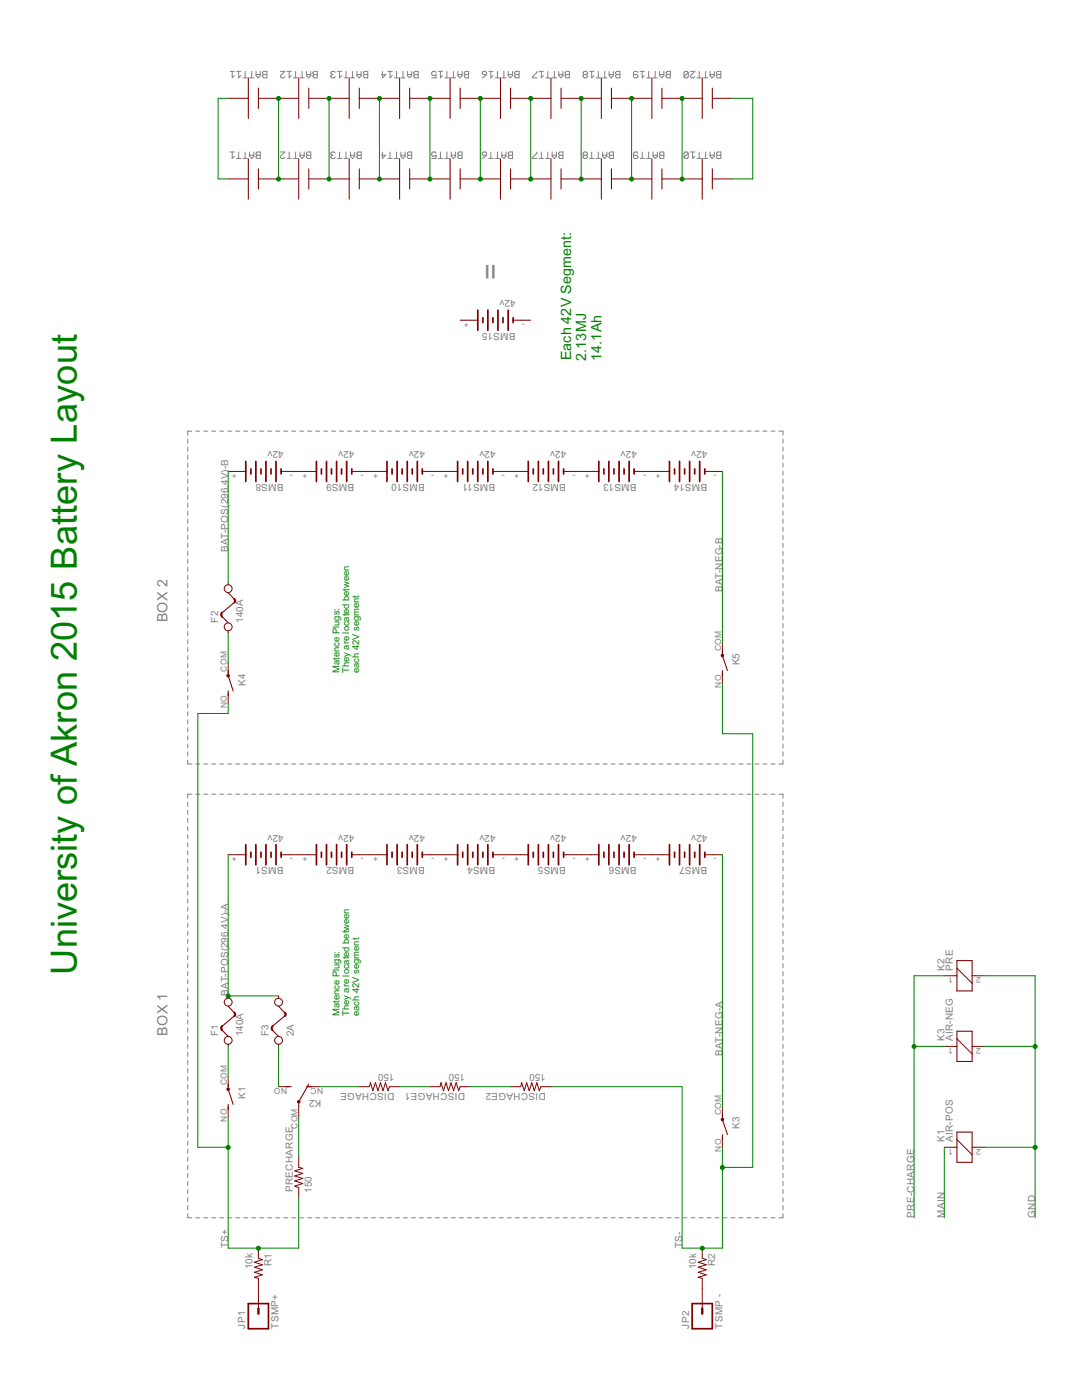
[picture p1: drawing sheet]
<svg xmlns="http://www.w3.org/2000/svg" width="216mm" height="279mm" viewBox="0 0 216 279" stroke-linecap="round" stroke-linejoin="round" font-family="sans-serif">
<g fill="none" stroke="#808080" stroke-width=".2">
<path d="M45.9 14.2h.9M46.3 14.2v1.3l.5-.4M47.2 14.2h.8M47.6 14.2v1.3l.4-.4M48.5 15.5h.9M48.9 14.2v1.3M49.8 15.5h.9M50.2 14.2v1.3M51.1 14.2v.9l.4 .4 .4-.4v-.9M51.1 14.9h.8M52.4 14.5l.2-.3h.7v1.3h-.7l-.2-.2 .2-.4zM52.6 14.9h.7"/>
<path d="M56 14.2h.8l-.8 .9 .2 .4h.4l.2-.2M57.3 14.2h.8M57.7 14.2v1.3l.4-.4M58.6 15.5h.8M59 14.2v1.3M59.9 15.5h.8M60.3 14.2v1.3M61.2 14.2v.9l.4 .4 .4-.4v-.9M61.2 14.9h.8M62.4 14.5l.3-.3h.6v1.3h-.6l-.3-.2v-.2l.3-.2-.3-.2zM62.7 14.9h.6M66.3 14.9l-.3 .2 .3 .4h.4l.2-.2"/>
<path d="M66.3 14.9h.2M66.9 14.5l-.2-.3h-.4l-.3 .3v.2l.3 .2M67.3 14.2h.9M67.8 14.2v1.3l.4-.4M68.6 15.5h.9M69 14.2v1.3M69.9 15.5h.9M70.4 14.2v1.3M71.2 14.2v.9l.4 .4 .5-.4v-.9M71.2 14.9h.9M72.5 14.5l.2-.3h.7v1.3h-.7l-.2-.2 .2-.4zM72.7 14.9h.7"/>
<path d="M76.3 14.2v1.3l.7-.6h-.9M77.4 14.2h.9M77.8 14.2v1.3l.5-.4M78.7 15.5h.8M79.1 14.2v1.3M80 15.5h.8M80.4 14.2v1.3M81.3 14.2v.9l.4 .4 .4-.4v-.9M81.3 14.9h.8M82.6 14.5l.2-.3h.6v1.3h-.6l-.2-.2v-.2l.2-.2-.2-.2zM82.8 14.9h.6M87 14.5l-.2-.3h-.4l-.3 .3v.4l.3 .2 .6-.2v.6h-.9"/>
<path d="M87.5 14.2h.8M87.9 14.2v1.3l.4-.4M88.8 15.5h.8M89.2 14.2v1.3M90 15.5h.9M90.5 14.2v1.3M91.4 14.2v.9l.4 .4 .4-.4v-.9M91.4 14.9h.8M92.6 14.5l.3-.3h.6v1.3h-.6l-.3-.2 .3-.4zM92.9 14.9h.6M96.2 14.5l.2-.3h.5l.2 .3v.4h-.7zM97.1 14.9l-.9 .6"/>
<path d="M97.5 14.2h.9M97.9 14.2v1.3l.5-.4M98.8 15.5h.9M99.3 14.2v1.3M100.1 15.5h.9M100.5 14.2v1.3M101.4 14.2v.9l.4 .4 .5-.4v-.9M101.4 14.9h.9M102.9 14.2h.7v1.3h-.7l-.2-.2 .2-.4-.2-.4zM102.9 14.9h.7M107.1 14.2v.3l-.8 .8v.2h.8M107.6 14.2h.8"/>
<path d="M108 14.2v1.3l.4-.4M108.9 15.5h.8M109.3 14.2v1.3M110.2 15.5h.8M110.6 14.2v1.3M111.5 14.2v.9l.4 .4 .4-.4v-.9M111.5 14.9h.8M112.8 14.5l.2-.3h.6v1.3h-.6l-.2-.2 .2-.4zM113 14.9h.6M116.6 14.9l-.2-.2 .2-.5h.4l.2 .3-.2 .4M116.6 14.9l-.2 .2 .2 .4h.4l.2-.2-.2-.4M116.6 14.9h.4"/>
<path d="M117.6 14.2h.9M118.1 14.2v1.3l.4-.4M118.9 15.5h.9M119.4 14.2v1.3M120.2 15.5h.9M120.7 14.2v1.3M121.5 14.2v.9l.5 .4 .4-.4v-.9M121.5 14.9h.9M122.8 14.5l.2-.3h.7v1.3h-.7l-.2-.2 .2-.4zM123 14.9h.7M127.3 14.5l-.2-.3h-.5l-.2 .3v.8l.2 .2h.5l.2-.4-.2-.2h-.7M127.7 14.2h.9"/>
<path d="M128.1 14.2v1.3l.5-.4M129 15.5h.9M129.4 14.2v1.3M130.3 15.5h.9M130.7 14.2v1.3M131.6 14.2v.9l.4 .4 .5-.4v-.9M131.6 14.9h.9M132.9 14.5l.2-.3h.7v1.3h-.7l-.2-.2 .2-.4zM133.1 14.9h.7M137.3 14.5v.8l-.2 .2h-.4l-.2-.2M137.3 14.5l-.2-.3h-.4l-.2 .3v.8M137.3 14.5l-.8 .8"/>
<path d="M137.8 14.2h.8l-.8 .9 .2 .4h.4l.2-.2M139.1 15.5h.8M139.5 14.2v1.3M140.4 15.5h.8M140.8 14.2v1.3M141.7 14.2v.9l.4 .4 .4-.4v-.9M141.7 14.9h.8M143 14.5l.2-.3h.6v1.3h-.6l-.2-.2 .2-.4zM143.2 14.9h.6M45.9 30.3h.9M46.3 30.3v1.3l.5-.4M47.2 31.6h.8"/>
<path d="M47.6 30.3v1.3M48.5 31.6h.9M48.9 30.3v1.3M49.8 31h.9M49.8 30.3v.9l.4 .4 .5-.4v-.9M51.3 30.3h.6v1.3h-.6l-.2-.2 .2-.4-.2-.4zM51.3 31h.6M56 30.3h.8l-.8 .9 .2 .4h.4l.2-.2M57.3 31.6h.8M57.7 30.3v1.3M58.6 31.6h.8M59 30.3v1.3"/>
<path d="M59.9 31h.8M59.9 30.3v.9l.4 .4 .4-.4v-.9M61.4 30.3h.6v1.3h-.6l-.2-.2 .2-.4-.2-.4zM61.4 31h.6M66.3 31l-.3 .2v.2l.3 .2h.4l.2-.2M66.3 31h.2M66.9 30.6l-.2-.3h-.4l-.3 .3v.2l.3 .2M67.3 31.6h.9M67.8 30.3v1.3M68.6 31.6h.9M69 30.3v1.3M69.9 31h.9"/>
<path d="M69.9 30.3v.9l.5 .4 .4-.4v-.9M71.4 30.3h.7v1.3h-.7l-.2-.2 .2-.4-.2-.4zM71.4 31h.7M76.3 30.3v1.3l.7-.6h-.9M77.4 31.6h.9M77.8 30.3v1.3M78.7 31.6h.8M79.1 30.3v1.3M80 31h.8M80 30.3v.9l.4 .4 .4-.4v-.9M81.5 30.3h.6v1.3h-.6l-.2-.2 .2-.4-.2-.4zM81.5 31h.6"/>
<path d="M87 30.6l-.2-.3h-.4l-.3 .3v.4l.3 .2 .6-.2v.6h-.9M87.5 31.6h.8M87.9 30.3v1.3M88.8 31.6h.8M89.2 30.3v1.3M90 31h.9M90 30.3v.9l.5 .4 .4-.4v-.9M91.6 30.3h.6v1.3h-.6l-.2-.2 .2-.4-.2-.4zM91.6 31h.6M96.4 30.3h.5l.2 .3v.4h-.7l-.2-.2zM97.1 31l-.9 .6M97.5 31.6h.9"/>
<path d="M97.9 30.3v1.3M98.8 31.6h.9M99.3 30.3v1.3M100.1 31h.9M100.1 30.3v.9l.4 .4 .5-.4v-.9M101.6 30.3h.7v1.3h-.7l-.2-.2 .2-.4-.2-.4zM101.6 31h.7M107.1 30.3v.3l-.8 .8v.2h.8M107.6 31.6h.8M108 30.3v1.3M108.9 31.6h.8M109.3 30.3v1.3"/>
<path d="M110.2 31h.8M110.2 30.3v.9l.4 .4 .4-.4v-.9M111.7 30.3h.6v1.3h-.6l-.2-.2 .2-.4-.2-.4zM111.7 31h.6M116.6 31l-.2 .2 .2 .4h.4l.2-.2-.2-.4M116.6 31l-.2-.2 .2-.5h.4l.2 .3-.2 .4M116.6 31h.4M117.6 31.6h.9M118.1 30.3v1.3M118.9 31.6h.9M119.4 30.3v1.3M120.2 31h.9"/>
<path d="M120.2 30.3v.9l.5 .4 .4-.4v-.9M121.8 30.3h.6v1.3h-.6l-.3-.2 .3-.4-.3-.4zM121.8 31h.6M127.3 30.6l-.2-.3h-.5l-.2 .3v.8l.2 .2h.5l.2-.2-.2-.4h-.7M127.7 31.6h.9M128.1 30.3v1.3M129 31.6h.9M129.4 30.3v1.3M130.3 31h.9M130.3 30.3v.9l.4 .4 .5-.4v-.9M131.8 30.3h.7v1.3h-.7l-.2-.2v-.2l.2-.2-.2-.2v-.2zM131.8 31h.7"/>
<path d="M137.3 30.6v.8l-.2 .2h-.4l-.2-.2M137.3 30.6l-.2-.3h-.4l-.2 .3v.8M137.3 30.6l-.8 .8M137.8 30.3h.8M138.2 30.3v1.3l.4-.4M139.1 31.6h.8M139.5 30.3v1.3M140.4 31.6h.8M140.8 30.3v1.3M141.7 31h.8M141.7 30.3v.9l.4 .4 .4-.4v-.9M143.2 30.3h.6v1.3h-.6l-.2-.2 .2-.4-.2-.4z"/>
<path d="M143.2 31h.6M37.5 87.6v.9M37.5 89.2v.8M37.5 90.8v.9M37.5 92.4v.8M37.5 94v.8M37.5 95.6v.9M37.5 97.2v.8M37.5 98.8v.9M38.3 86h-.8v.8M39.1 86h.8M40.7 86h.8"/>
<path d="M42.2 86h.9M43.9 86h.7M45.4 86h.8M47 86h.8M48.6 86h.8M50.2 86h.8M51.8 86h.8M53.4 86h.8M55 86h.8M56.6 86h.8M58.2 86h.8M59.8 86h.8"/>
<path d="M61.4 86h.8M63 86h.8M64.6 86h.8M66.2 86h.8M67.8 86h.8M69.3 86h.8M71 86h.8M72.5 86h.8M74.1 86h.8M75.7 86h.8M77.3 86h.8M78.9 86h.8"/>
<path d="M80.5 86h.8M82.1 86h.8M83.7 86h.8M85.3 86h.8M86.9 86h.8M88.5 86h.8M90.1 86h.8M91.7 86h.8M93.3 86h.8M94.8 86h.9M96.5 86h.8M98 86h.8"/>
<path d="M99.6 86h.8M101.2 86h.8M102.8 86h.8M104.4 86h.8M106 86h.8M107.6 86h.8M109.2 86h.8M110.8 86h.8M112.4 86h.8M114 86h.8M115.6 86h.8M117.2 86h.8"/>
<path d="M118.8 86h.8M120.4 86h.8M122 86h.7M123.5 86h.9M125.1 86h.8M126.7 86h.8M128.3 86h.8M129.9 86h.8M131.5 86h.8M133.1 86h.8M134.7 86h.8M136.3 86h.8"/>
<path d="M137.9 86h.8M139.5 86h.8M141.1 86h.8M142.7 86h.8M144.3 86h.8M145.9 86h.8M147.4 86h.9M149.1 86h.8M150.6 86h.8M152.2 86h.8M153.8 86h.8M155.4 86h.8v.8"/>
<path d="M156.2 87.6v.9M156.2 89.2v.8M156.2 90.8v.9M156.2 92.4v.8M156.2 94v.8M156.2 95.6v.9M156.2 97.2v.8M156.2 98.8v.9M37.5 100.4v.8M37.5 102v.8M37.5 103.6v.9M37.5 105.2v.8"/>
<path d="M37.5 106.8v.9M37.5 108.4v.8M37.5 110v.8M37.5 111.7v.8M37.5 113.2v.8M37.5 114.9v.8M37.5 116.4v.9M37.5 118v.9M37.5 119.7v.8M156.2 100.4v.8M156.2 102v.8M156.2 103.6v.9"/>
<path d="M156.2 105.2v.8M156.2 106.8v.9M156.2 108.4v.8M156.2 110v.8M156.2 111.7v.8M156.2 113.2v.8M156.2 114.9v.8M156.2 116.4v.9M156.2 118v.9M156.2 119.7v.8M37.5 121.2v.8M37.5 122.9v.8"/>
<path d="M37.5 124.4v.9M37.5 126v.9M37.5 127.7v.8M37.5 129.2v.8M37.5 130.9v.8M37.5 132.4v.9M37.5 134v.9M37.5 135.7v.8M37.5 137.2v.8M37.5 138.9v.8M156.2 121.2v.8M156.2 122.9v.8"/>
<path d="M156.2 124.4v.9M156.2 126v.9M156.2 127.7v.8M156.2 129.2v.8M156.2 130.9v.8M156.2 132.4v.9M156.2 134v.9M156.2 135.7v.8M156.2 137.2v.8M156.2 138.9v.8M37.5 140.5v.8M37.5 142v.9"/>
<path d="M37.5 143.7v.8M37.5 145.2v.9M37.5 146.9v.8M37.5 148.5v.8M37.5 150.1v.8M37.5 151.7v.8h.8M38.3 158.5h-.8v.8M39.1 158.5h.8M39.1 152.5h.8M40.7 158.5h.8M40.7 152.5h.8M42.2 158.5h.9"/>
<path d="M42.2 152.5h.9M43.9 158.5h.7M43.9 152.5h.7M45.4 158.5h.8M45.4 152.5h.8M47 158.5h.8M47 152.5h.8M48.6 158.5h.8M48.6 152.5h.8M50.2 158.5h.8M50.2 152.5h.8M51.8 158.5h.8"/>
<path d="M51.8 152.5h.8M53.4 158.5h.8M53.4 152.5h.8M55 158.5h.8M55 152.5h.8M56.6 158.5h.8M56.6 152.5h.8M58.2 158.5h.8M58.2 152.5h.8M59.8 158.5h.8M59.8 152.5h.8M61.4 158.5h.8"/>
<path d="M61.4 152.5h.8M63 158.5h.8M63 152.5h.8M64.6 158.5h.8M64.6 152.5h.8M66.2 158.5h.8M66.2 152.5h.8M67.8 158.5h.8M67.8 152.5h.8M69.3 158.5h.8M69.3 152.5h.8M71 158.5h.8"/>
<path d="M71 152.5h.8M72.5 158.5h.8M72.5 152.5h.8M74.1 158.5h.8M74.1 152.5h.8M75.7 158.5h.8M75.7 152.5h.8M77.3 158.5h.8M77.3 152.5h.8M78.9 158.5h.8M78.9 152.5h.8M80.5 158.5h.8"/>
<path d="M80.5 152.5h.8M82.1 158.5h.8M82.1 152.5h.8M83.7 158.5h.8M83.7 152.5h.8M85.3 158.5h.8M85.3 152.5h.8M86.9 158.5h.8M86.9 152.5h.8M88.5 158.5h.8M88.5 152.5h.8M90.1 158.5h.8"/>
<path d="M90.1 152.5h.8M91.7 158.5h.8M91.7 152.5h.8M93.3 158.5h.8M93.3 152.5h.8M94.8 158.5h.9M94.8 152.5h.9M96.5 158.5h.8M96.5 152.5h.8M98 158.5h.8M98 152.5h.8M99.6 158.5h.8"/>
<path d="M99.6 152.5h.8M101.2 158.5h.8M101.2 152.5h.8M102.8 158.5h.8M102.8 152.5h.8M104.4 158.5h.8M104.4 152.5h.8M106 158.5h.8M106 152.5h.8M107.6 158.5h.8M107.6 152.5h.8M109.2 158.5h.8"/>
<path d="M109.2 152.5h.8M110.8 158.5h.8M110.8 152.5h.8M112.4 158.5h.8M112.4 152.5h.8M114 158.5h.8M114 152.5h.8M115.6 158.5h.8M115.6 152.5h.8M117.2 158.5h.8M117.2 152.5h.8M118.8 158.5h.8"/>
<path d="M118.8 152.5h.8M120.4 158.5h.8M120.4 152.5h.8M122 158.5h.7M122 152.5h.7M123.5 158.5h.9M123.5 152.5h.9M125.1 158.5h.8M125.1 152.5h.8M126.7 158.5h.8M126.7 152.5h.8M128.3 158.5h.8"/>
<path d="M128.3 152.5h.8M129.9 158.5h.8M129.9 152.5h.8M131.5 158.5h.8M131.5 152.5h.8M133.1 158.5h.8M133.1 152.5h.8M134.7 158.5h.8M134.7 152.5h.8M136.3 158.5h.8M136.3 152.5h.8M137.9 158.5h.8"/>
<path d="M137.9 152.5h.8M139.5 158.5h.8M139.5 152.5h.8M141.1 158.5h.8M141.1 152.5h.8M142.7 158.5h.8M142.7 152.5h.8M144.3 158.5h.8M144.3 152.5h.8M145.9 158.5h.8M145.9 152.5h.8M147.4 158.5h.9"/>
<path d="M147.4 152.5h.9M149.1 158.5h.8M149.1 152.5h.8M150.6 158.5h.8M150.6 152.5h.8M152.2 158.5h.8M152.2 152.5h.8M153.8 158.5h.8M153.8 152.5h.8M155.4 158.5h.8v.8M156.2 140.5v.8M156.2 142v.9"/>
<path d="M156.2 143.7v.8M156.2 145.2v.9M156.2 146.9v.8M156.2 148.5v.8M156.2 150.1v.8M156.2 151.7v.8h-.8M37.5 160.1v.8M37.5 161.7v.8M37.5 163.3v.8M37.5 165v.8M37.5 166.6v.8M37.5 168.2v.8"/>
<path d="M37.5 169.8v.8M37.5 171.4v.8M37.5 173v.8M37.5 174.6v.8M37.5 176.2v.8M37.5 177.8v.8M37.5 179.4v.9M156.2 160.1v.8M156.2 161.7v.8M156.2 163.3v.8M156.2 165v.8M156.2 166.6v.8"/>
<path d="M156.2 168.2v.8M156.2 169.8v.8M156.2 171.4v.8M156.2 173v.8M156.2 174.6v.8M156.2 176.2v.8M156.2 177.8v.8M156.2 179.4v.9M37.5 181v.9M37.5 182.6v.9M37.5 184.3v.8M37.5 185.9v.8"/>
<path d="M37.5 187.5v.8M37.5 189.1v.8M37.5 190.7v.8M37.5 192.3v.8M37.5 193.9v.8M37.5 195.5v.8M37.5 197.1v.9M37.5 198.8v.8M156.2 181v.9M156.2 182.6v.9M156.2 184.3v.8M156.2 185.9v.8"/>
<path d="M156.2 187.5v.8M156.2 189.1v.8M156.2 190.7v.8M156.2 192.3v.8M156.2 193.9v.8M156.2 195.5v.8M156.2 197.1v.9M156.2 198.8v.8M37.5 200.4v.8M37.5 202v.8M37.5 203.6v.8M37.5 205.2v.8"/>
<path d="M37.5 206.8v.8M37.5 208.4v.8M37.5 210v.8M37.5 211.6v.8M37.5 213.3v.8M37.5 214.9v.8M37.5 216.5v.8M37.5 218.1v.8M37.5 219.7v.8M156.2 200.4v.8M156.2 202v.8M156.2 203.6v.8"/>
<path d="M156.2 205.2v.8M156.2 206.8v.8M156.2 208.4v.8M156.2 210v.8M156.2 211.6v.8M156.2 213.3v.8M156.2 214.9v.8M156.2 216.5v.8M156.2 218.1v.8M156.2 219.7v.8M37.5 221.3v.8M37.5 222.9v.8"/>
<path d="M37.5 224.5v.8M37.5 226.1v.8M37.5 227.7v.9M37.5 229.3v.9M37.5 230.9v.9M37.5 232.6v.8M37.5 234.2v.8M37.5 235.8v.8M37.5 237.4v.8M37.5 239v.8M156.2 221.3v.8M156.2 222.9v.8"/>
<path d="M156.2 224.5v.8M156.2 226.1v.8M156.2 227.7v.9M156.2 229.3v.9M156.2 230.9v.9M156.2 232.6v.8M156.2 234.2v.8M156.2 235.8v.8M156.2 237.4v.8M156.2 239v.8M37.5 240.6v.8M37.5 242.2v.8h.8"/>
<path d="M39.1 243h.8M40.7 243h.8M42.2 243h.9M43.9 243h.7M45.4 243h.8M47 243h.8M48.6 243h.8M50.2 243h.8M51.8 243h.8M53.4 243h.8M55 243h.8M56.6 243h.8"/>
<path d="M58.2 243h.8M59.8 243h.8M61.4 243h.8M63 243h.8M64.6 243h.8M66.2 243h.8M67.8 243h.8M69.3 243h.8M71 243h.8M72.5 243h.8M74.1 243h.8M75.7 243h.8"/>
<path d="M77.3 243h.8M78.9 243h.8M80.5 243h.8M82.1 243h.8M83.7 243h.8M85.3 243h.8M86.9 243h.8M88.5 243h.8M90.1 243h.8M91.7 243h.8M93.3 243h.8M94.8 243h.9"/>
<path d="M96.5 243h.8M98 243h.8M99.6 243h.8M101.2 243h.8M102.8 243h.8M104.4 243h.8M106 243h.8M107.6 243h.8M109.2 243h.8M110.8 243h.8M112.4 243h.8M114 243h.8"/>
<path d="M115.6 243h.8M117.2 243h.8M118.8 243h.8M120.4 243h.8M122 243h.7M123.5 243h.9M125.1 243h.8M126.7 243h.8M128.3 243h.8M129.9 243h.8M131.5 243h.8M133.1 243h.8"/>
<path d="M134.7 243h.8M136.3 243h.8M137.9 243h.8M139.5 243h.8M141.1 243h.8M142.7 243h.8M144.3 243h.8M145.9 243h.8M147.4 243h.9M149.1 243h.8M150.6 243h.8M152.2 243h.8"/>
<path d="M153.8 243h.8M156.2 240.6v.8M156.2 242.2v.8h-.8"/>
</g>
<g fill="none" stroke="#800000" stroke-width=".34">
<path d="M95.3 61.9v4M96.4 63.4v1M97.3 61.9v4M98.4 63.4v1M99.4 61.9v4M100.4 63.4v1M101.4 61.9v4M102.4 63.4v1M49 92.1v4M50.1 93.6v1M51.1 92.1v4M52.1 93.6v1"/>
<path d="M53.1 92.1v4M54.1 93.6v1M55.1 92.1v4M56.1 93.6v1M63.1 92.1v4M64.1 93.6v1M65.2 92.1v4M66.1 93.6v1M67.2 92.1v4M68.2 93.6v1M69.2 92.1v4M70.2 93.6v1"/>
<path d="M77.2 92.1v4M78.2 93.6v1M79.2 92.1v4M80.2 93.6v1M81.3 92.1v4M82.3 93.6v1M83.3 92.1v4M84.3 93.6v1M91.3 92.1v4M92.3 93.6v1M93.3 92.1v4M94.3 93.6v1"/>
<path d="M95.3 92.1v4M96.4 93.6v1M97.3 92.1v4M98.4 93.6v1M105.4 92.1v4M106.4 93.6v1M107.4 92.1v4M108.4 93.6v1M109.4 92.1v4M110.4 93.6v1M111.4 92.1v4M112.5 93.6v1"/>
<path d="M119.5 92.1v4M120.5 93.6v1M121.5 92.1v4M122.5 93.6v1M123.5 92.1v4M124.5 93.6v1M125.5 92.1v4M126.5 93.6v1M133.6 92.1v4M134.6 93.6v1M135.6 92.1v4M136.6 93.6v1"/>
<path d="M137.6 92.1v4M138.6 93.6v1M139.6 92.1v4M140.6 93.6v1M49 168.6v4M50.1 170.1v1M51.1 168.6v4M52.1 170.1v1M53.1 168.6v4M54.1 170.1v1M55.1 168.6v4M56.1 170.1v1"/>
<path d="M63.1 168.6v4M64.1 170.1v1M65.2 168.6v4M66.1 170.1v1M67.2 168.6v4M68.2 170.1v1M69.2 168.6v4M70.2 170.1v1M77.2 168.6v4M78.2 170.1v1M79.2 168.6v4M80.2 170.1v1"/>
<path d="M81.3 168.6v4M82.3 170.1v1M83.3 168.6v4M84.3 170.1v1M91.3 168.6v4M92.3 170.1v1M93.3 168.6v4M94.3 170.1v1M95.3 168.6v4M96.4 170.1v1M97.3 168.6v4M98.4 170.1v1"/>
<path d="M105.4 168.6v4M106.4 170.1v1M107.4 168.6v4M108.4 170.1v1M109.4 168.6v4M110.4 170.1v1M111.4 168.6v4M112.5 170.1v1M119.5 168.6v4M120.5 170.1v1M121.5 168.6v4M122.5 170.1v1"/>
<path d="M123.5 168.6v4M124.5 170.1v1M125.5 168.6v4M126.5 170.1v1M133.6 168.6v4M134.6 170.1v1M135.6 168.6v4M136.6 170.1v1M137.6 168.6v4M138.6 170.1v1M139.6 168.6v4M140.6 170.1v1"/>
<path d="M49.6 260.2h4v5h-4zM138.1 260.2h4v5h-4z"/>
</g>
<g fill="none" stroke="#800000" stroke-width=".2">
<path d="M45.5 19.6h4.1M51.6 19.6h8M61.6 19.6h8.1M71.7 19.6h8M81.7 19.6h8.1M91.8 19.6h8.1M101.9 19.6h8M112 19.6h8M122 19.6h8.1M132.1 19.6h8M142.1 19.6h4.1M45.5 35.7h4.1"/>
<path d="M51.6 35.7h8M61.6 35.7h8.1M71.7 35.7h8M81.7 35.7h8.1M91.8 35.7h8.1M101.9 35.7h8M112 35.7h8M122 35.7h8.1M132.1 35.7h8M142.1 35.7h4.1M91.8 63.9h3.5M102.4 63.9h3.5"/>
<path d="M45.5 94.1h3.5M56.1 94.1h7M70.2 94.1h7M84.3 94.1h7M98.4 94.1h7M112.5 94.1h7M126.5 94.1h7.1M140.6 94.1h3.5M45.5 116.2v.5M45.5 125.9v.4M45.5 132.3v2M45.5 138.4v2"/>
<path d="M144.1 128.3v2M144.1 134.3v2.1M45.5 170.6h3.5M56.1 170.6h7M70.2 170.6h7M84.3 170.6h7M98.4 170.6h7M112.5 170.6h7M126.5 170.6h7.1M140.6 170.6h3.5M45.5 198.8v.4M55.6 198.8v.4"/>
<path d="M188.4 194.7h2.5M190.9 193.2l3.1 3M194 194.7h2.5M45.5 208.4v.4M45.5 214.9v2M55.6 216.9h2M55.6 208.4v.4M61.6 216.9h2M71.7 216.9h2l.2-.8 .5 1.6 .5-1.6 .5 1.6 .5-1.6 .5 1.6 .5-1.6 .5 1.6 .3-.8h2M85.8 216.9h2l.2-.8 .5 1.6 .5-1.6 .5 1.6 .5-1.6 .5 1.6 .5-1.6 .5 1.6 .3-.8h2M101.9 216.9h2l.2-.8 .5 1.6 .5-1.6 .5 1.6 .5-1.6 .5 1.6 .5-1.6 .5 1.6 .3-.8h2M188.4 208.8h2.5"/>
<path d="M190.9 207.3l3.1 3M194 208.8h2.5M45.5 220.9v2M59.6 220.9v2M59.6 231v2l.8 .2-1.6 .5 1.6 .5-1.6 .5 1.6 .5-1.6 .5 1.6 .5-1.6 .5 .8 .3v2M144.1 220.9v2M144.1 226.9v2.1M188.4 229h2.5M190.9 227.4l3.1 3.1M194 229h2.5M51.6 249.1v2l.8 .3-1.6 .5 1.6 .5-1.6 .5 1.6 .5-1.6 .5 1.6 .5-1.6 .5 .8 .2v6.1M140.1 249.1v2l.8 .3-1.6 .5 1.6 .5-1.6 .5 1.6 .5-1.6 .5 1.6 .5-1.6 .5 .8 .2v6.1"/>
<circle cx="45.5" cy="117.5" r=".78"/>
<circle cx="45.5" cy="125.1" r=".78"/>
<circle cx="45.5" cy="207.6" r=".78"/>
<circle cx="45.5" cy="200" r=".78"/>
<circle cx="55.6" cy="207.6" r=".78"/>
<circle cx="55.6" cy="200" r=".78"/>
</g>
<g fill="none" stroke="#800000" stroke-width=".21">
<path d="M49.6 15.6v8M51.6 17.6v4M59.6 15.6v8M61.6 17.6v4M69.7 15.6v8M71.7 17.6v4M79.7 15.6v8M81.7 17.6v4M89.8 15.6v8M91.8 17.6v4M99.9 15.6v8M101.9 17.6v4"/>
<path d="M109.9 15.6v8M112 17.6v4M120 15.6v8M122 17.6v4M130.1 15.6v8M132.1 17.6v4M140.1 15.6v8M142.1 17.6v4M49.6 31.7v8.1M51.6 33.7v4M59.6 31.7v8.1M61.6 33.7v4"/>
<path d="M69.7 31.7v8.1M71.7 33.7v4M79.7 31.7v8.1M81.7 33.7v4M89.8 31.7v8.1M91.8 33.7v4M99.9 31.7v8.1M101.9 33.7v4M109.9 31.7v8.1M112 33.7v4M120 31.7v8.1M122 33.7v4"/>
<path d="M130.1 31.7v8.1M132.1 33.7v4M140.1 31.7v8.1M142.1 33.7v4M45.5 118.3l1.2 1.2M44.3 123.1l1.2 1.2M45.5 133.8v1.1l1 3M45.5 137.9v1M46.7 120.2l-2.4 2.1M144.1 129.8v1l1.1 3M144.1 133.8v1.1M190.9 191.7h3.1v6.1h-3.1z"/>
<path d="M44.3 205.6l1.2 1.2M45.5 216.4v1l1 3M45.5 200.8l1.2 1.3M46.7 202.8l-2.4 2M54.4 205.6l1.2 1.2M55.6 200.8l1.2 1.3M56.8 202.8l-2.4 2M57.1 216.9h1M61.1 216.9h1M61.6 216.4l-2 3.5v1M190.9 205.8h3.1v6h-3.1zM45.5 220.4v1"/>
<path d="M144.1 222.4v1l1.1 3M144.1 226.4v1M190.9 225.9h3.1v6.1h-3.1z"/>
</g>
<g fill="#800000" stroke="#800000" stroke-width=".2">
<path d="M45.3 217.2h.4v.4h-.4z" fill-rule="evenodd"/>
<path d="M59.4 219.7h.4v.4h-.4z" fill-rule="evenodd"/>
<path d="M44 205.2h.3l.1 .4-.1 .1z" fill-rule="evenodd"/>
<path d="M44.2 204.8l.1-.1 .1 .1-.1 .4h-.3z" fill-rule="evenodd"/>
<path d="M46.7 202l.3 .4h-.2l-.1-.2z" fill-rule="evenodd"/>
<path d="M46.8 202.4l.2 .1-.2 .4-.1-.2z" fill-rule="evenodd"/>
<path d="M45.3 134.7h.4v.3h-.4z" fill-rule="evenodd"/>
<path d="M44 122.7h.3l.1 .3-.1 .2z" fill-rule="evenodd"/>
<path d="M44.2 122.2h.1l.1 .1-.1 .4h-.3z" fill-rule="evenodd"/>
<path d="M46.7 119.5l.3 .4h-.2l-.1-.3z" fill-rule="evenodd"/>
<path d="M46.8 119.9l.2 .1-.2 .4-.1-.2z" fill-rule="evenodd"/>
<path d="M54.1 205.2h.2l.2 .4-.2 .1z" fill-rule="evenodd"/>
<path d="M54.3 204.7l.2 .1-.2 .4h-.2z" fill-rule="evenodd"/>
<path d="M56.8 202l.3 .4h-.2l-.2-.2z" fill-rule="evenodd"/>
<path d="M56.9 202.4l.2 .1-.3 .4-.1-.2z" fill-rule="evenodd"/>
<path d="M144 130.6h.3v.4h-.3z" fill-rule="evenodd"/>
<circle cx="144.2" cy="223.4" r=".27"/>
</g>
<path d="M51.6 261.2v1M140.1 261.2v1" fill="none" stroke="#800000" stroke-width=".49"/>
<g fill="none" stroke="#008000" stroke-width=".2">
<path d="M45.5 19.6h-2v16.1h2M55.6 19.6v16.1M65.7 19.6v16.1M75.7 19.6v16.1M85.8 19.6v16.1M95.8 19.6v16.1M105.9 19.6v16.1M116 19.6v16.1M126 19.6v16.1M136.1 19.6v16.1M146.2 19.6h4v16.1h-4M45.5 94.1v22.1"/>
<path d="M144.1 94.1v34.2M45.5 126.3v6M144.1 136.4v10h6.1v86.6h-6.1M45.5 140.4v2h-6v86.6h6M45.5 170.6v28.2h10.1M144.1 170.6v50.3M188.4 194.7h-6v48.3M196.5 194.7h10v48.3M45.5 208.8v6.1M55.6 208.8v8.1M63.6 216.9h8.1M79.7 216.9h6.1"/>
<path d="M93.8 216.9h8.1M109.9 216.9h26.2v32.2h8v-20.1M182.4 208.8h6M196.5 208.8h10M45.5 222.9v26.2h14.1v-10.1M59.6 222.9v8.1M188.4 229v14M196.5 229h10"/>
</g>
<g fill="#008000" stroke="#008000" stroke-width=".2">
<circle cx="206.5" cy="208.9" r=".4"/>
<circle cx="206.5" cy="229" r=".4"/>
<circle cx="182.4" cy="208.9" r=".4"/>
<circle cx="51.6" cy="249.1" r=".4"/>
<circle cx="45.5" cy="229" r=".4"/>
<circle cx="140.1" cy="249.1" r=".4"/>
<circle cx="144.1" cy="233" r=".4"/>
<circle cx="45.5" cy="198.8" r=".4"/>
<circle cx="55.6" cy="35.7" r=".4"/>
<circle cx="55.6" cy="19.6" r=".4"/>
<circle cx="65.7" cy="35.7" r=".4"/>
<circle cx="65.7" cy="19.6" r=".4"/>
<circle cx="75.7" cy="35.7" r=".4"/>
<circle cx="75.7" cy="19.6" r=".4"/>
<circle cx="85.8" cy="35.7" r=".4"/>
<circle cx="85.8" cy="19.6" r=".4"/>
<circle cx="105.9" cy="35.7" r=".4"/>
<circle cx="105.9" cy="19.6" r=".4"/>
<circle cx="116" cy="35.7" r=".4"/>
<circle cx="116" cy="19.6" r=".4"/>
<circle cx="126" cy="35.7" r=".4"/>
<circle cx="126" cy="19.6" r=".4"/>
<circle cx="136.1" cy="35.7" r=".4"/>
<circle cx="136.1" cy="19.6" r=".4"/>
<circle cx="95.8" cy="35.7" r=".4"/>
<circle cx="95.8" cy="19.6" r=".4"/>
</g>
<text font-size="8.1" fill="#008000" x="15.3" y="194.6" transform="rotate(-90 15.3 194.6)">University of Akron 2015 Battery Layout</text>
<text font-size="6.3" fill="#808080" x="99.9" y="55.8" transform="rotate(-90 99.9 55.8)">=</text>
<g font-size="3.2" fill="#008000">
<text x="113.9" y="71.9" transform="rotate(-90 113.9 71.9)">Each 42V Segment:</text>
<text x="117" y="71.9" transform="rotate(-90 117 71.9)">2.13MJ</text>
<text x="120" y="71.9" transform="rotate(-90 120 71.9)">14.1Ah</text>
</g>
<g font-size="3.2" fill="#808080">
<text x="33.4" y="124.2" transform="rotate(-90 33.4 124.2)">BOX 2</text>
<text x="33.4" y="206.8" transform="rotate(-90 33.4 206.8)">BOX 1</text>
</g>
<g font-size="2.2" fill="#808080">
<text x="102.9" y="59.9" transform="rotate(-180 102.9 59.9)">42v</text>
<text x="102.9" y="66.4" transform="rotate(-180 102.9 66.4)">BMS15</text>
<text x="56.6" y="90.1" transform="rotate(-180 56.6 90.1)">42v</text>
<text x="70.7" y="90.1" transform="rotate(-180 70.7 90.1)">42v</text>
<text x="84.8" y="90.1" transform="rotate(-180 84.8 90.1)">42v</text>
<text x="98.9" y="90.1" transform="rotate(-180 98.9 90.1)">42v</text>
<text x="113" y="90.1" transform="rotate(-180 113 90.1)">42v</text>
<text x="127" y="90.1" transform="rotate(-180 127 90.1)">42v</text>
<text x="141.1" y="90.1" transform="rotate(-180 141.1 90.1)">42v</text>
<text x="56.6" y="96.6" transform="rotate(-180 56.6 96.6)">BMS8</text>
<text x="70.6" y="96.6" transform="rotate(-180 70.6 96.6)">BMS9</text>
<text x="84.7" y="96.6" transform="rotate(-180 84.7 96.6)">BMS10</text>
<text x="98.8" y="96.6" transform="rotate(-180 98.8 96.6)">BMS11</text>
<text x="112.9" y="96.6" transform="rotate(-180 112.9 96.6)">BMS12</text>
<text x="127" y="96.6" transform="rotate(-180 127 96.6)">BMS13</text>
<text x="141.1" y="96.6" transform="rotate(-180 141.1 96.6)">BMS14</text>
<text x="45.5" y="110.2" transform="rotate(-90 45.5 110.2)">BAT-POS(296.4V)-B</text>
<text x="144.2" y="118.2" transform="rotate(-90 144.2 118.2)">BAT-NEG-B</text>
<text x="43.5" y="124.2" transform="rotate(-90 43.5 124.2)">F2</text>
<text x="48.5" y="124.3" transform="rotate(-90 48.5 124.3)">140A</text>
<text x="49" y="136.8" transform="rotate(-90 49 136.8)">K4</text>
<text x="147.6" y="132.8" transform="rotate(-90 147.6 132.8)">K5</text>
<text x="56.6" y="166.6" transform="rotate(-180 56.6 166.6)">42v</text>
<text x="70.7" y="166.6" transform="rotate(-180 70.7 166.6)">42v</text>
<text x="84.8" y="166.6" transform="rotate(-180 84.8 166.6)">42v</text>
<text x="98.9" y="166.6" transform="rotate(-180 98.9 166.6)">42v</text>
<text x="113" y="166.6" transform="rotate(-180 113 166.6)">42v</text>
<text x="127" y="166.6" transform="rotate(-180 127 166.6)">42v</text>
<text x="141.1" y="166.6" transform="rotate(-180 141.1 166.6)">42v</text>
<text x="56.6" y="173.1" transform="rotate(-180 56.6 173.1)">BMS1</text>
<text x="70.6" y="173.1" transform="rotate(-180 70.6 173.1)">BMS2</text>
<text x="84.7" y="173.1" transform="rotate(-180 84.7 173.1)">BMS3</text>
<text x="98.8" y="173.1" transform="rotate(-180 98.8 173.1)">BMS4</text>
<text x="112.9" y="173.1" transform="rotate(-180 112.9 173.1)">BMS5</text>
<text x="127" y="173.1" transform="rotate(-180 127 173.1)">BMS6</text>
<text x="141.1" y="173.1" transform="rotate(-180 141.1 173.1)">BMS7</text>
<text x="188.4" y="193.7" transform="rotate(-90 188.4 193.7)">K2</text>
<text x="190.1" y="193.7" transform="rotate(-90 190.1 193.7)">PRE</text>
<text x="45.5" y="198.7" transform="rotate(-90 45.5 198.7)">BAT-POS(296.4V)-A</text>
<text x="43.5" y="206.8" transform="rotate(-90 43.5 206.8)">F1</text>
<text x="48.5" y="206.8" transform="rotate(-90 48.5 206.8)">140A</text>
<text x="53.6" y="206.8" transform="rotate(-90 53.6 206.8)">F3</text>
<text x="58.6" y="206.8" transform="rotate(-90 58.6 206.8)">2A</text>
<text x="188.4" y="207.8" transform="rotate(-90 188.4 207.8)">K3</text>
<text x="190.1" y="207.8" transform="rotate(-90 190.1 207.8)">AIR-NEG</text>
<text x="78.7" y="214.3" transform="rotate(-180 78.7 214.3)">150</text>
<text x="92.8" y="214.3" transform="rotate(-180 92.8 214.3)">150</text>
<text x="108.9" y="214.3" transform="rotate(-180 108.9 214.3)">150</text>
<text x="144.2" y="210.8" transform="rotate(-90 144.2 210.8)">BAT-NEG-A</text>
<text x="49" y="219.3" transform="rotate(-90 49 219.3)">K1</text>
<text x="64.1" y="219.5" transform="rotate(-180 64.1 219.5)">K2</text>
<text x="78.7" y="218.1" transform="rotate(-180 78.7 218.1)">DISCHAGE</text>
<text x="92.8" y="218.1" transform="rotate(-180 92.8 218.1)">DISCHAGE1</text>
<text x="108.9" y="218.1" transform="rotate(-180 108.9 218.1)">DISCHAGE2</text>
<text x="147.6" y="225.4" transform="rotate(-90 147.6 225.4)">K3</text>
<text x="188.4" y="227.9" transform="rotate(-90 188.4 227.9)">K1</text>
<text x="190.1" y="227.9" transform="rotate(-90 190.1 227.9)">AIR-POS</text>
<text x="58.4" y="238" transform="rotate(-90 58.4 238)">PRECHARGE</text>
<text x="62.2" y="238" transform="rotate(-90 62.2 238)">150</text>
<text x="182.4" y="243" transform="rotate(-90 182.4 243)">PRE-CHARGE</text>
<text x="188.4" y="243" transform="rotate(-90 188.4 243)">MAIN</text>
<text x="206.5" y="243" transform="rotate(-90 206.5 243)">GND</text>
<text x="45.5" y="249" transform="rotate(-90 45.5 249)">TS+</text>
<text x="136.1" y="249" transform="rotate(-90 136.1 249)">TS-</text>
<text x="50.4" y="253.3" transform="rotate(-90 50.4 253.3)">10k</text>
<text x="54.2" y="252.7" transform="rotate(-90 54.2 252.7)">R1</text>
<text x="138.9" y="253.3" transform="rotate(-90 138.9 253.3)">10k</text>
<text x="142.7" y="252.7" transform="rotate(-90 142.7 252.7)">R2</text>
<text x="48.9" y="265.2" transform="rotate(-90 48.9 265.2)">JP1</text>
<text x="55.6" y="265.2" transform="rotate(-90 55.6 265.2)">TSMP+</text>
<text x="137.5" y="265.2" transform="rotate(-90 137.5 265.2)">JP2</text>
<text x="144.2" y="265.2" transform="rotate(-90 144.2 265.2)">TSMP -</text>
</g>
<g font-size="2.1" fill="#008000">
<text x="67.7" y="134.3" transform="rotate(-90 67.7 134.3)">Matence Plugs:</text>
<text x="69.7" y="134.3" transform="rotate(-90 69.7 134.3)">They are located between</text>
<text x="71.7" y="134.3" transform="rotate(-90 71.7 134.3)">each 42V segment</text>
<text x="67.7" y="202.8" transform="rotate(-90 67.7 202.8)">Matence Plugs:</text>
<text x="69.7" y="202.8" transform="rotate(-90 69.7 202.8)">They are located between</text>
<text x="71.7" y="202.8" transform="rotate(-90 71.7 202.8)">each 42V segment</text>
</g>
<g font-size="1.9" fill="#808080">
<text x="93.5" y="64.2" transform="rotate(-180 93.5 64.2)">+</text>
<text x="104.7" y="64.2" transform="rotate(-180 104.7 64.2)">-</text>
<text x="47.3" y="94.4" transform="rotate(-180 47.3 94.4)">+</text>
<text x="58.5" y="94.4" transform="rotate(-180 58.5 94.4)">-</text>
<text x="61.3" y="94.4" transform="rotate(-180 61.3 94.4)">+</text>
<text x="72.5" y="94.4" transform="rotate(-180 72.5 94.4)">-</text>
<text x="75.4" y="94.4" transform="rotate(-180 75.4 94.4)">+</text>
<text x="86.6" y="94.4" transform="rotate(-180 86.6 94.4)">-</text>
<text x="89.5" y="94.4" transform="rotate(-180 89.5 94.4)">+</text>
<text x="100.7" y="94.4" transform="rotate(-180 100.7 94.4)">-</text>
<text x="103.6" y="94.4" transform="rotate(-180 103.6 94.4)">+</text>
<text x="114.8" y="94.4" transform="rotate(-180 114.8 94.4)">-</text>
<text x="117.7" y="94.4" transform="rotate(-180 117.7 94.4)">+</text>
<text x="128.9" y="94.4" transform="rotate(-180 128.9 94.4)">-</text>
<text x="131.8" y="94.4" transform="rotate(-180 131.8 94.4)">+</text>
<text x="143" y="94.4" transform="rotate(-180 143 94.4)">-</text>
<text x="143.9" y="130" transform="rotate(-90 143.9 130)">COM</text>
<text x="45.2" y="134" transform="rotate(-90 45.2 134)">COM</text>
<text x="143.9" y="137.3" transform="rotate(-90 143.9 137.3)">NO</text>
<text x="45.2" y="141.3" transform="rotate(-90 45.2 141.3)">NO</text>
<text x="47.3" y="170.9" transform="rotate(-180 47.3 170.9)">+</text>
<text x="58.5" y="170.9" transform="rotate(-180 58.5 170.9)">-</text>
<text x="61.3" y="170.9" transform="rotate(-180 61.3 170.9)">+</text>
<text x="72.5" y="170.9" transform="rotate(-180 72.5 170.9)">-</text>
<text x="75.4" y="170.9" transform="rotate(-180 75.4 170.9)">+</text>
<text x="86.6" y="170.9" transform="rotate(-180 86.6 170.9)">-</text>
<text x="89.5" y="170.9" transform="rotate(-180 89.5 170.9)">+</text>
<text x="100.7" y="170.9" transform="rotate(-180 100.7 170.9)">-</text>
<text x="103.6" y="170.9" transform="rotate(-180 103.6 170.9)">+</text>
<text x="114.8" y="170.9" transform="rotate(-180 114.8 170.9)">-</text>
<text x="117.7" y="170.9" transform="rotate(-180 117.7 170.9)">+</text>
<text x="128.9" y="170.9" transform="rotate(-180 128.9 170.9)">-</text>
<text x="131.8" y="170.9" transform="rotate(-180 131.8 170.9)">+</text>
<text x="143" y="170.9" transform="rotate(-180 143 170.9)">-</text>
<text x="190.2" y="195" transform="rotate(-180 190.2 195)">1</text>
<text x="195.7" y="195" transform="rotate(-180 195.7 195)">2</text>
<text x="190.2" y="209.1" transform="rotate(-180 190.2 209.1)">1</text>
<text x="195.7" y="209.1" transform="rotate(-180 195.7 209.1)">2</text>
<text x="45.2" y="216.6" transform="rotate(-90 45.2 216.6)">COM</text>
<text x="57.3" y="217.2" transform="rotate(-180 57.3 217.2)">NO</text>
<text x="64.5" y="217.2" transform="rotate(-180 64.5 217.2)">NC</text>
<text x="45.2" y="223.8" transform="rotate(-90 45.2 223.8)">NO</text>
<text x="59.3" y="225.3" transform="rotate(-90 59.3 225.3)">COM</text>
<text x="143.9" y="222.6" transform="rotate(-90 143.9 222.6)">COM</text>
<text x="143.9" y="229.9" transform="rotate(-90 143.9 229.9)">NO</text>
<text x="190.2" y="229.2" transform="rotate(-180 190.2 229.2)">1</text>
<text x="195.7" y="229.2" transform="rotate(-180 195.7 229.2)">2</text>
</g>
</svg>
